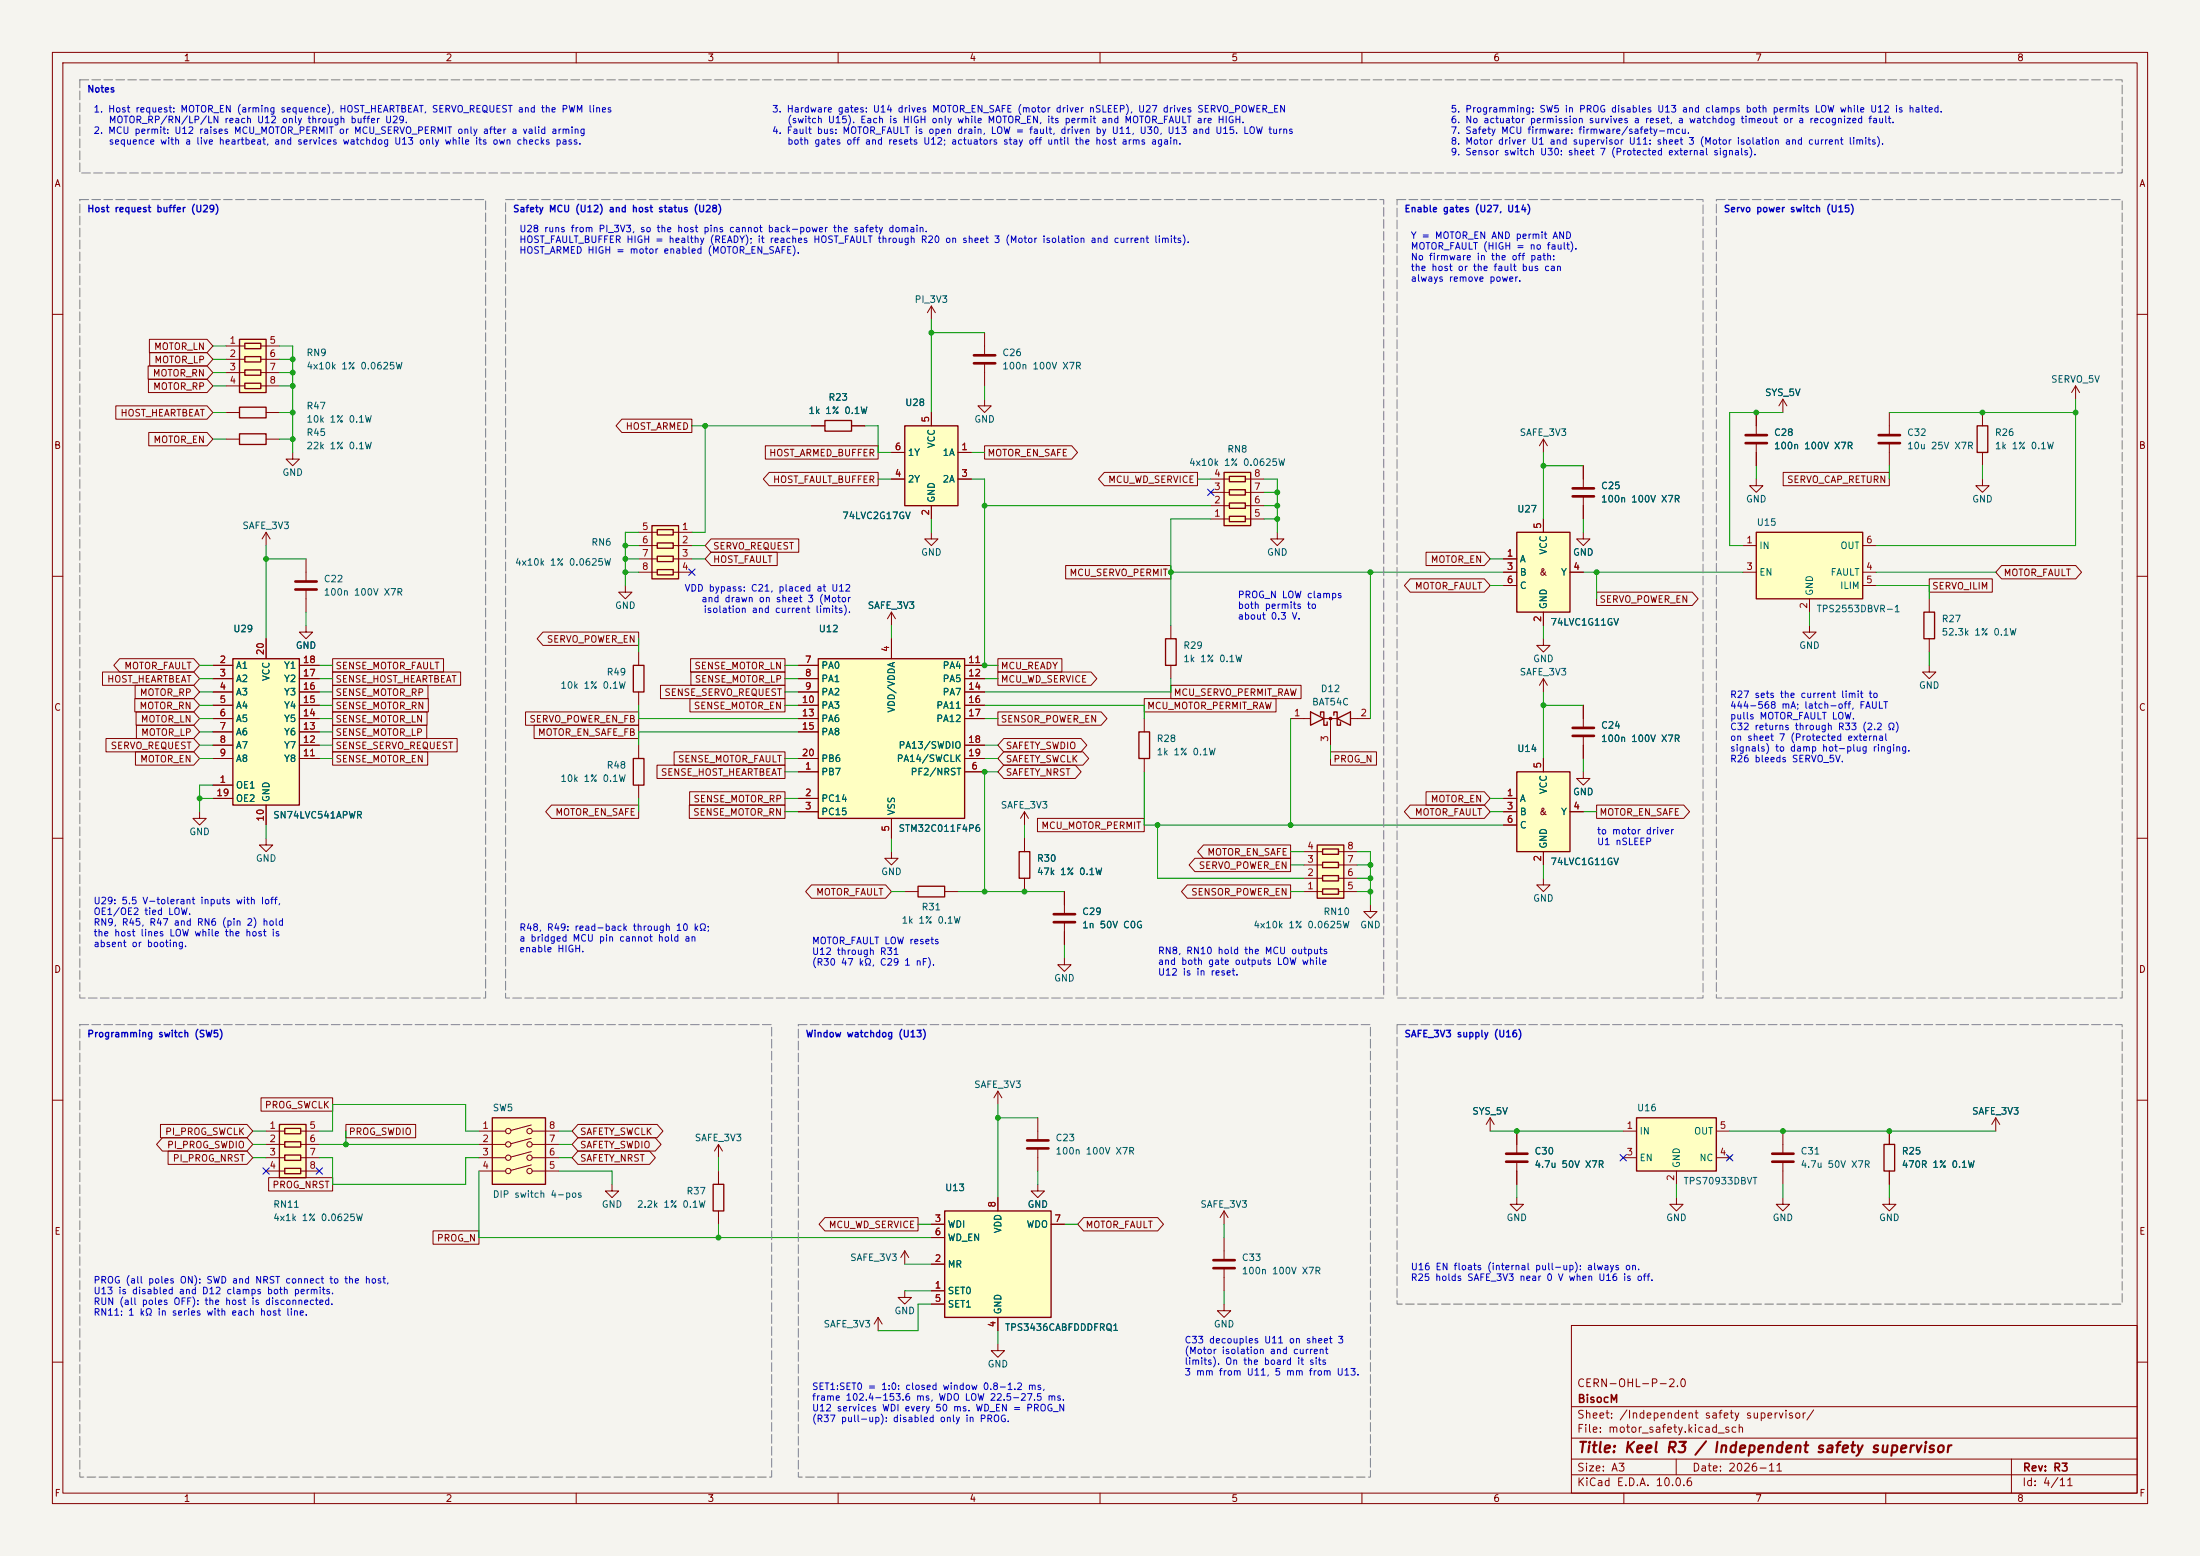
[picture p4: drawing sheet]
<svg xmlns="http://www.w3.org/2000/svg" width="420mm" height="297mm" viewBox="0 0 420 297" stroke-linecap="round" stroke-linejoin="round" font-family="sans-serif">
<path d="M0 0h420v297h-420z" fill="#f5f4ef" stroke="#f5f4ef" stroke-width=".19"/>
<g fill="none" stroke="#840000" stroke-width=".19">
<path d="M10 10h400v277h-400zM12 12h396v273h-396zM60 10v2M110 10v2M160 10v2M210 10v2M260 10v2M310 10v2M360 10v2M10 60h2M408 60h2M10 110h2"/>
<path d="M408 110h2M10 160h2M408 160h2M10 210h2M408 210h2M300 253h108v32h-108zM10 260h2M300 278.5h108M300 274.5h108M300 268.5h108M320 278.5v3M384 278.5v6.5"/>
<path d="M408 260h2M60 285v2M110 285v2M160 285v2M210 285v2M260 285v2M300 281.5h108M310 285v2M360 285v2"/>
</g>
<path d="M233.7 90.2h5.1v10.1h-5.1z" fill="#ffffc2"/>
<path d="M233.7 90.2h5.1v10.1h-5.1zM234.7 98.6h3v1h-3zM234.7 96h3v1h-3zM234.7 93.5h3v1h-3zM234.7 90.9h3v1h-3z" fill="none" stroke="#840000" stroke-width=".25"/>
<path d="M231.1 99.1h3.6M231.1 96.5h3.6M231.1 94h3.6M231.1 91.4h3.6M237.7 99.1h3.6M237.7 96.5h3.6M237.7 94h3.6M237.7 91.4h3.6" fill="none" stroke="#840000" stroke-width=".19"/>
<path d="M45.7 64.8h5.1v10.1h-5.1z" fill="#ffffc2"/>
<path d="M45.7 64.8h5.1v10.1h-5.1zM46.7 65.5h3.1v1h-3.1zM46.7 68.1h3.1v1h-3.1zM46.7 70.6h3.1v1h-3.1zM46.7 73.2h3.1v1h-3.1z" fill="none" stroke="#840000" stroke-width=".25"/>
<path d="M43.2 66h3.5M43.2 68.6h3.5M43.2 71.1h3.5M43.2 73.7h3.5M49.8 66h3.5M49.8 68.6h3.5M49.8 71.1h3.5M49.8 73.7h3.5" fill="none" stroke="#840000" stroke-width=".19"/>
<path d="M94 213.4h10.1v12.7h-10.1z" fill="#ffffc2"/>
<path d="M94 213.4h10.1v12.7h-10.1z" fill="none" stroke="#840000" stroke-width=".25"/>
<g fill="none" stroke="#840000" stroke-width=".19">
<path d="M294.6 83.8l-.7 1.3M294.6 83.8l.8 1.3M294.6 83.8v2.6M302.3 88.9v4.3M302.3 94.7v4.4M345.4 119.4v1.3h1.3l-1.3 1.2-1.2-1.2h1.2M91.4 215.9h5.1M91.4 218.4h5.1M101.4 214.7l-3.9 1.1M101.4 217.3l-3.9 1M101.4 219.8l-3.9 1.1M101.6 215.9h5.1"/>
<path d="M101.6 218.4h5.1M289.6 215.9v4.3M91.4 221h5.1M91.4 223.5h5.1M101.4 222.4l-3.9 1M101.6 221h5.1M101.6 223.5h5.1M289.6 221.7v4.4"/>
<circle cx="97" cy="215.9" r=".51"/>
<circle cx="97" cy="218.4" r=".51"/>
<circle cx="101.1" cy="215.9" r=".51"/>
<circle cx="101.1" cy="218.4" r=".51"/>
<circle cx="97" cy="223.5" r=".51"/>
<circle cx="97" cy="221" r=".51"/>
<circle cx="101.1" cy="223.5" r=".51"/>
<circle cx="101.1" cy="221" r=".51"/>
</g>
<path d="M300.2 93.2h4.1M300.2 94.7h4.1M287.5 220.2h4.1M287.5 221.7h4.1" fill="none" stroke="#840000" stroke-width=".51"/>
<path d="M335.3 101.6h20.3v12.7h-20.3z" fill="#ffffc2"/>
<path d="M45.7 77.7h5.1v2.1h-5.1zM157.5 80.3h5.1v2h-5.1zM335.3 101.6h20.3v12.7h-20.3z" fill="none" stroke="#840000" stroke-width=".25"/>
<g fill="none" stroke="#840000" stroke-width=".19">
<path d="M177.8 58.4l-.8 1.3M177.8 58.4l.8 1.3M177.8 58.4v2.6M43.2 78.7h2.5M50.8 78.7h2.5M188 63.5v4.3M188 69.3v4.4M335.3 78.7v4.4M340.4 76.2l-.8 1.3M340.4 76.2l.7 1.3M340.4 76.2v2.5M154.9 81.3h2.6"/>
<path d="M162.6 81.3h2.5M335.3 91.4v1.3h1.2l-1.2 1.3-1.3-1.3h1.3M335.3 84.6v4.3M302.3 101.6v1.3h1.2l-1.2 1.2-1.3-1.2h1.3M332.7 104.1h2.6M332.7 109.2h2.6M345.4 114.3v2.5M355.6 104.1h2.5M355.6 109.2h2.5M355.6 111.8h2.5M302.3 134.6v4.3M302.3 140.5v4.3"/>
<path d="M284.5 213.4l-.8 1.2M284.5 213.4l.7 1.2M284.5 213.4v2.5M289.6 228.6v1.3h1.2l-1.2 1.2-1.3-1.2h1.3"/>
</g>
<path d="M185.9 67.8h4.1M185.9 69.3h4.1M333.2 83.1h4.1M333.2 84.6h4.1M300.2 138.9h4.1M300.2 140.5h4.1" fill="none" stroke="#840000" stroke-width=".51"/>
<path d="M289.6 101.6h10.1v15.2h-10.1z" fill="#ffffc2"/>
<path d="M289.6 101.6h10.1v15.2h-10.1z" fill="none" stroke="#840000" stroke-width=".25"/>
<g fill="none" stroke="#840000" stroke-width=".19">
<path d="M55.9 86.4v1.2h1.2l-1.2 1.3-1.3-1.3h1.3M294.6 99.1v2.5M287 106.7h2.6M287 109.2h2.6M287 111.8h2.6M294.6 116.8v2.6M299.7 109.2h2.6M294.6 121.9v1.3h1.3l-1.3 1.3-1.2-1.3h1.2M294.6 129.5v2.6M294.6 129.5l-.7 1.3M294.6 129.5l.8 1.3M302.3 147.3v1.3h1.2l-1.2 1.3-1.3-1.3h1.3"/>
<path d="M294.6 167.6v1.3h1.3l-1.3 1.3-1.2-1.3h1.2"/>
</g>
<path d="M289.6 147.3h10.1v15.3h-10.1z" fill="#ffffc2"/>
<path d="M289.6 147.3h10.1v15.3h-10.1z" fill="none" stroke="#840000" stroke-width=".25"/>
<path d="M287 152.4h2.6M287 154.9h2.6M287 157.5h2.6M294.6 144.8v2.5M299.7 154.9h2.6M294.6 162.6v2.5" fill="none" stroke="#840000" stroke-width=".19"/>
<path d="M53.3 214.6h5.1v10.2h-5.1z" fill="#ffffc2"/>
<path d="M45.7 82.8h5.1v2h-5.1zM377.4 81.3h2.1v5.1h-2.1zM367.3 116.8h2v5.1h-2zM53.3 214.6h5.1v10.2h-5.1zM54.4 215.4h3v1h-3zM54.4 217.9h3v1h-3zM359.7 218.4h2v5.1h-2zM54.4 220.5h3v1h-3zM54.4 223h3v1h-3z" fill="none" stroke="#840000" stroke-width=".25"/>
<g fill="none" stroke="#840000" stroke-width=".19">
<path d="M360.7 78.7v4.4M378.5 78.7v2.6M396.2 73.7l-.7 1.2M396.2 73.7l.8 1.2M396.2 73.7v2.5M43.2 83.8h2.5M50.8 83.8h2.5M360.7 84.6v4.3M378.5 91.4v1.3h1.2l-1.2 1.3-1.3-1.3h1.3M378.5 86.4v2.5M368.3 114.3v2.5M368.3 127v1.3h1.3l-1.3 1.2-1.3-1.2h1.3"/>
<path d="M368.3 121.9v2.6M50.8 215.9h3.6M50.8 218.4h3.6M57.4 215.9h3.6M57.4 218.4h3.6M360.7 215.9v2.5M50.8 221h3.6M50.8 223.5h3.6M57.4 221h3.6M57.4 223.5h3.6M320 228.6v1.3h1.3l-1.3 1.2-1.2-1.2h1.2M360.7 223.5v2.6"/>
</g>
<path d="M358.6 83.1h4.1M358.6 84.6h4.1" fill="none" stroke="#840000" stroke-width=".51"/>
<path d="M124.5 100.3h5v10.2h-5z" fill="#ffffc2"/>
<path d="M124.5 100.3h5v10.2h-5zM125.5 101.1h3v1h-3zM125.5 103.6h3v1h-3zM125.5 106.2h3v1h-3zM125.5 108.7h3v1h-3z" fill="none" stroke="#840000" stroke-width=".25"/>
<path d="M121.9 101.6h3.6M121.9 104.1h3.6M121.9 106.7h3.6M121.9 109.2h3.6M128.5 101.6h3.6M128.5 104.1h3.6M128.5 106.7h3.6M128.5 109.2h3.6M381 213.4l-.8 1.2M381 213.4l.8 1.2M381 213.4v2.5" fill="none" stroke="#840000" stroke-width=".19"/>
<path d="M172.7 81.3h10.2v15.2h-10.2z" fill="#ffffc2"/>
<path d="M172.7 81.3h10.2v15.2h-10.2z" fill="none" stroke="#840000" stroke-width=".25"/>
<path d="M177.8 78.7v2.6M188 76.2v1.3h1.2l-1.2 1.2-1.3-1.2h1.3M170.2 86.4h2.5M170.2 91.4h2.5M177.8 96.5v2.6M182.9 86.4h2.5M182.9 91.4h2.5M340.4 228.6v1.3h1.2l-1.2 1.2-1.3-1.2h1.3" fill="none" stroke="#840000" stroke-width=".19"/>
<path d="M312.4 213.4h15.3v10.1h-15.3z" fill="#ffffc2"/>
<path d="M312.4 213.4h15.3v10.1h-15.3z" fill="none" stroke="#840000" stroke-width=".25"/>
<g fill="none" stroke="#840000" stroke-width=".19">
<path d="M50.8 101.6l-.8 1.3M50.8 101.6l.8 1.3M50.8 101.6v2.5M38.1 154.9v1.3h1.3l-1.3 1.3-1.3-1.3h1.3M309.9 215.9h2.5M327.7 215.9h2.5M340.4 215.9v4.3M309.9 221h2.5M320 223.5v2.6M327.7 221h2.5M329.8 220.6l.8 .8M330.6 220.6l-.8 .8"/>
<path d="M340.4 221.7v4.4M360.7 228.6v1.3h1.2l-1.2 1.2-1.3-1.2h1.3"/>
</g>
<path d="M338.3 220.2h4.1M338.3 221.7h4.1" fill="none" stroke="#840000" stroke-width=".51"/>
<path d="M44.4 125.7h12.7v28h-12.7z" fill="#ffffc2"/>
<path d="M44.4 125.7h12.7v28h-12.7zM120.9 127h2v5.1h-2zM120.9 144.8h2v5.1h-2zM175.3 169.2h5v2h-5zM136.1 226.1h2.1v5h-2.1z" fill="none" stroke="#840000" stroke-width=".25"/>
<g fill="none" stroke="#840000" stroke-width=".19">
<path d="M58.4 119.4v1.3h1.3l-1.3 1.2-1.3-1.2h1.3M58.4 106.7v4.3M58.4 112.5v4.3M119.4 111.8v1.2h1.2l-1.2 1.3-1.3-1.3h1.3M40.6 127h3.8M40.6 129.5h3.8M40.6 132.1h3.8M40.6 134.6h3.8M40.6 137.2h3.8M40.6 139.7h3.8M50.8 121.9v3.8M57.1 127h3.9"/>
<path d="M57.1 129.5h3.9M57.1 132.1h3.9M57.1 134.6h3.9M57.1 137.2h3.9M57.1 139.7h3.9M121.9 124.5v2.5M121.9 132.1v2.5M40.6 149.9h3.8M40.6 142.2h3.8M40.6 144.8h3.8M40.6 152.4h3.8M50.8 153.7v3.8"/>
<path d="M57.1 142.2h3.9M57.1 144.8h3.9M121.9 142.2v2.6M121.9 149.9v2.5M50.8 160v1.3h1.3l-1.3 1.3-1.3-1.3h1.3M170.2 162.6v1.2h1.2l-1.2 1.3-1.3-1.3h1.3M172.7 170.2h2.6M180.3 170.2h2.6M137.2 218.4l-.8 1.3M137.2 218.4l.7 1.3M137.2 218.4v2.6M116.8 226.1v1.2h1.3l-1.3 1.3-1.2-1.3h1.2"/>
<path d="M137.2 223.5v2.6M137.2 231.1v2.6"/>
</g>
<path d="M56.4 111h4.1M56.4 112.5h4.1" fill="none" stroke="#840000" stroke-width=".51"/>
<path d="M180.3 231.1h20.4v20.4h-20.4z" fill="#ffffc2"/>
<path d="M217.4 139.7h2.1v5.1h-2.1zM222.5 121.9h2v5.1h-2zM250.2 135.9l2.5 1.3-2.5 1.2zM252.1 136.5v-.6h.6v2.5h.7v-.6M254.6 136.5v-.6h.7v2.5h.6v-.6M255.3 137.2l2.5-1.3v2.5zM194.6 162.6h2v5h-2zM180.3 231.1h20.4v20.4h-20.4z" fill="none" stroke="#840000" stroke-width=".25"/>
<g fill="none" stroke="#840000" stroke-width=".19">
<path d="M170.2 116.8l-.8 1.3M170.2 116.8l.7 1.3M170.2 116.8v2.6M177.8 101.6v1.3h1.3l-1.3 1.2-1.3-1.2h1.3M223.5 119.4v2.5M218.4 137.2v2.5M223.5 127v2.5M246.4 137.2h3.8M252.7 137.2h2.6M254 137.2v5M257.8 137.2h3.8M195.6 154.9l-.8 1.3"/>
<path d="M195.6 154.9l.7 1.3M195.6 154.9v2.6M218.4 144.8v2.5M195.6 160v2.6M195.6 167.6v2.6M203.2 170.2v4.3M203.2 176v4.3M261.6 172.7v1.3h1.3l-1.3 1.3-1.3-1.3h1.3M203.2 182.9v1.3h1.3l-1.3 1.2-1.3-1.2h1.3M190.5 208.3v2.5M190.5 208.3l-.8 1.3M190.5 208.3l.8 1.3"/>
<path d="M198.1 213.4v4.3M198.1 219.2v4.3M172.7 238.8l-.7 1.2M172.7 238.8l.8 1.2M172.7 238.8v2.5M177.8 233.7h2.5M177.8 236.2h2.5M190.5 228.6v2.5M198.1 226.1v1.2h1.3l-1.3 1.3-1.3-1.3h1.3M200.7 233.7h2.5M233.7 231.1v2.6M233.7 236.2v4.3"/>
<path d="M233.7 231.1l-.8 1.3M233.7 231.1l.7 1.3M167.6 251.5l-.7 1.2M167.6 251.5l.8 1.2M167.6 251.5v2.5M172.7 246.4v1.2h1.3l-1.3 1.3-1.3-1.3h1.3M177.8 246.4h2.5M177.8 241.3h2.5M177.8 248.9h2.5M190.5 256.5v1.3h1.3l-1.3 1.3-1.3-1.3h1.3M190.5 251.5v2.5M233.7 248.9v1.3h1.2l-1.2 1.3-1.3-1.3h1.3"/>
<path d="M233.7 242.1v4.3"/>
</g>
<path d="M201.2 174.5h4M201.2 176h4M196.1 217.7h4.1M196.1 219.2h4.1M231.6 240.5h4.1M231.6 242.1h4.1" fill="none" stroke="#840000" stroke-width=".51"/>
<circle cx="254" cy="137.2" r=".25" fill="#840000" stroke="#840000" stroke-width=".19"/>
<path d="M251.5 161.3h5v10.2h-5z" fill="#ffffc2"/>
<path d="M251.5 161.3h5v10.2h-5zM252.5 169.7h3v1h-3zM252.5 167.1h3v1h-3zM252.5 164.6h3v1h-3zM252.5 162.1h3v1h-3z" fill="none" stroke="#840000" stroke-width=".25"/>
<path d="M243.8 101.6v1.3h1.3l-1.3 1.2-1.2-1.2h1.2M248.9 170.2h3.6M248.9 167.6h3.6M248.9 165.1h3.6M248.9 162.6h3.6M255.5 170.2h3.6M255.5 167.6h3.6M255.5 165.1h3.6M255.5 162.6h3.6" fill="none" stroke="#840000" stroke-width=".19"/>
<path d="M156.2 125.7h27.9v30.5h-27.9z" fill="#ffffc2"/>
<path d="M156.2 125.7h27.9v30.5h-27.9z" fill="none" stroke="#840000" stroke-width=".25"/>
<g fill="none" stroke="#840000" stroke-width=".19">
<path d="M22.1 77.5h17.4l1.1 1.2-1.1 1.3h-17.4zM28.3 69.8h11.2l1.1 1.3-1.1 1.3h-11.2zM28.3 72.4h11.2l1.1 1.3-1.1 1.2h-11.2zM28.5 64.8h11l1.1 1.2-1.1 1.3h-11zM28.6 67.3h10.9l1.1 1.3-1.1 1.3h-10.9zM177.8 78.7v2.6M335.3 78.7v2.6M28.4 82.5h11.1l1.1 1.3-1.1 1.3h-11.1zM118.7 80h13.4v2.6h-13.4l-1.1-1.3zM146.1 85.1h21.5v2.5h-21.5zM146.8 90.2h20.8v2.5h-20.8l-1.1-1.3zM154.9 81.3h2.6"/>
<path d="M162.6 81.3h2.5M170.2 86.4h2.5M170.2 91.4h2.5M177.8 96.5v2.6M182.9 86.4h2.5M182.9 91.4h2.5M188 85.1h16.6l1.1 1.3-1.1 1.2h-16.6zM210.8 90.2h17.8v2.5h-17.8l-1.1-1.3zM294.6 99.1v2.5M302.3 88.9v2.5M302.3 96.5v2.6M335.3 86.4v2.5"/>
<path d="M340.4 90.2h20.3v2.5h-20.3zM135.7 102.9h16.8v2.5h-16.8l-1.1-1.3zM135.7 105.4h12.7v2.6h-12.7l-1.1-1.3zM203.4 107.9h20.1v2.6h-20.1zM269.2 110.5h14.2l1.1 1.3-1.1 1.2h-14.2l-1.1-1.2zM272.2 105.4h11.2l1.1 1.3-1.1 1.3h-11.2zM287 106.7h2.6M287 109.2h2.6M287 111.8h2.6M294.6 116.8v2.6M299.7 109.2h2.6M304.8 113h18.3l1.1 1.3-1.1 1.3h-18.3z"/>
<path d="M368.3 110.5h12v2.5h-12zM382.1 107.9h14.2l1.1 1.3-1.1 1.3h-14.2l-1.1-1.3zM19.6 128.3h17.4l1.1 1.2-1.1 1.3h-17.4zM22.8 125.7h14.2l1.1 1.3-1.1 1.3h-14.2l-1.1-1.3zM25.7 133.3h11.3l1.1 1.3-1.1 1.3h-11.3zM25.8 130.8h11.2l1.1 1.3-1.1 1.3h-11.2zM26 135.9h11l1.1 1.3-1.1 1.2h-11zM26 138.4h11l1.1 1.3-1.1 1.3h-11zM40.6 127h3.8M40.6 129.5h3.8M40.6 132.1h3.8M40.6 134.6h3.8"/>
<path d="M40.6 137.2h3.8M40.6 139.7h3.8M50.8 121.9v3.8M57.1 127h3.9M57.1 129.5h3.9M57.1 132.1h3.9M57.1 134.6h3.9M57.1 137.2h3.9M57.1 139.7h3.9M63.5 130.8h18.2v2.6h-18.2zM63.5 133.3h18.3v2.6h-18.3zM63.5 128.3h24.4v2.5h-24.4z"/>
<path d="M63.5 135.9h18v2.5h-18zM63.5 138.4h18v2.6h-18zM63.5 125.7h21.2v2.6h-21.2zM100.3 135.9h21.6v2.5h-21.6zM102 138.4h19.9v2.6h-19.9zM103.7 120.6h18.2v2.6h-18.2l-1.2-1.3zM126.1 130.8h23.8v2.6h-23.8zM131.7 133.3h18.2v2.6h-18.2zM131.8 125.7h18.1v2.6h-18.1zM131.9 128.3h18v2.5h-18zM152.4 127h3.8M152.4 129.5h3.8"/>
<path d="M152.4 132.1h3.8M152.4 134.6h3.8M152.4 137.2h3.8M152.4 139.7h3.8M170.2 121.9v3.8M184.1 127h3.9M184.1 129.5h3.9M184.1 132.1h3.9M184.1 134.6h3.9M184.1 137.2h3.9M190.5 125.7h12.2v2.6h-12.2zM190.5 128.3h17.8l1.1 1.2-1.1 1.3h-17.8z"/>
<path d="M190.5 135.9h19.7l1.1 1.3-1.1 1.2h-19.7zM218.4 133.3h25.2v2.6h-25.2zM223.5 130.8h24.9v2.6h-24.9zM302.3 134.6v2.6M20.2 141h16.8l1.1 1.2-1.1 1.3h-16.8zM25.9 143.5h11.1l1.1 1.3-1.1 1.3h-11.1zM40.6 152.4h3.8M40.6 142.2h3.8M40.6 144.8h3.8M40.6 149.9h3.8M50.8 153.7v3.8M57.1 142.2h3.9"/>
<path d="M57.1 144.8h3.9M63.5 141h23.8v2.5h-23.8zM63.5 143.5h18.1v2.6h-18.1zM105.3 153.7h16.6v2.5h-16.6l-1.1-1.3zM125.4 146h24.5v2.6h-24.5zM128.7 143.5h21.2v2.6h-21.2zM131.6 153.7h18.3v2.5h-18.3zM131.7 151.1h18.2v2.6h-18.2zM152.4 147.3h3.8M152.4 152.4h3.8M152.4 154.9h3.8M152.4 144.8h3.8"/>
<path d="M170.2 156.2v3.8M184.1 147.3h3.9M184.1 142.2h3.9M184.1 144.8h3.9M191.6 143.5h15.1l1.1 1.3-1.1 1.3h-15.1l-1.1-1.3zM191.6 141h14.8l1.1 1.2-1.1 1.3h-14.8l-1.1-1.3zM191.6 146h13.7l1.1 1.3-1.1 1.3h-13.7l-1.1-1.3zM198.1 156.2h20.3v2.6h-20.3zM254 143.5h8.8v2.6h-8.8zM269.2 153.7h14.2l1.1 1.2-1.1 1.3h-14.2l-1.1-1.3zM272.2 151.1h11.2l1.1 1.3-1.1 1.3h-11.2zM287 152.4h2.6"/>
<path d="M287 154.9h2.6M287 157.5h2.6M294.6 144.8v2.5M299.7 154.9h2.6M302.3 142.2v2.6M304.8 153.7h16.6l1.1 1.2-1.1 1.3h-16.6zM154.9 168.9h14.2l1.1 1.3-1.1 1.3h-14.2l-1.1-1.3zM195.6 160v2.6M195.6 167.6v2.6M203.2 170.2v2.5M203.2 177.8v2.5M226.7 168.9h19.7v2.6h-19.7l-1.2-1.3z"/>
<path d="M228.1 163.8h18.3v2.6h-18.3l-1.1-1.3zM229.7 161.3h16.7v2.5h-16.7l-1.1-1.2zM294.6 162.6v2.5M30.6 214.6h16.5l1.2 1.3-1.2 1.3h-16.5zM31 217.2h16.1l1.2 1.2-1.2 1.3h-16.1l-1.1-1.3zM32.1 219.7h15l1.2 1.3-1.2 1.3h-15zM49.8 209.5h13.7v2.6h-13.7zM66 214.6h13.3v2.6h-13.3zM110.3 219.7h13.7l1.1 1.3-1.1 1.3h-13.7l-1.1-1.3zM110.3 217.2h14.8l1.1 1.2-1.1 1.3h-14.8l-1.1-1.3zM110.3 214.6h15.2l1.1 1.3-1.1 1.3h-15.2l-1.1-1.3zM289.6 215.9v2.5"/>
<path d="M360.7 215.9v2.5M51.3 224.8h12.2v2.5h-12.2zM82.7 234.9h8.7v2.6h-8.7zM157.5 232.4h17.8v2.6h-17.8l-1.1-1.3zM177.8 233.7h2.5M177.8 236.2h2.5M190.5 228.6v2.5M200.7 233.7h2.5M206.9 232.4h14.1l1.1 1.3-1.1 1.3h-14.1l-1.2-1.3zM289.6 223.5v2.6M360.7 223.5v2.6M177.8 246.4h2.5"/>
<path d="M177.8 241.3h2.5M177.8 248.9h2.5M190.5 251.5v2.5"/>
</g>
<g fill="none" stroke="#009600" stroke-width=".19">
<path d="M40.6 73.7h2.6M40.6 78.7h2.6M40.6 66h2.6M40.6 68.6h2.6M40.6 71.1h2.6M53.3 66h2.6v20.4M53.3 73.7h2.6M53.3 78.7h2.6M53.3 68.6h2.6M53.3 71.1h2.6M177.8 61v17.7M177.8 63.5h10.2"/>
<path d="M188 73.7v2.5M340.4 78.7h-10.2v25.4h2.5M360.7 78.7h35.5M396.2 76.2v27.9h-38.1M40.6 83.8h2.6M53.3 83.8h2.6M132.1 81.3h22.8M134.6 81.3v20.3h-2.5M165.1 81.3h2.5v5.1h2.6M167.6 91.4h2.6M177.8 99.1v2.5M185.4 91.4h2.6v35.6h2.5"/>
<path d="M185.4 86.4h2.6M188 96.5h43.1M228.6 91.4h2.5M231.1 99.1h-7.6v20.3M241.3 99.1h2.5M241.3 91.4h2.5v10.2M241.3 96.5h2.5M241.3 94h2.5M294.6 86.4v12.7M294.6 88.9h7.7M302.3 99.1v2.5M335.3 88.9v2.5"/>
<path d="M360.7 88.9v2.5M378.5 88.9v2.5M50.8 106.7h7.6M50.8 104.1v17.8M58.4 116.8v2.6M119.4 104.1h2.5M119.4 106.7h2.5M119.4 109.2h2.5M121.9 101.6h-2.5v10.2M132.1 104.1h2.5M132.1 106.7h2.5M170.2 119.4v2.5"/>
<path d="M223.5 109.2h63.5M261.6 109.2v28M284.5 106.7h2.5M284.5 111.8h2.5M294.6 119.4v2.5M302.3 109.2h30.4M304.8 109.2v5.1M345.4 116.8v2.6M358.1 109.2h22.9M358.1 111.8h10.2v2.5M38.1 134.6h2.5M38.1 137.2h2.5"/>
<path d="M38.1 139.7h2.5M38.1 127h2.5M38.1 129.5h2.5M38.1 132.1h2.5M61 134.6h2.5M61 137.2h2.5M61 139.7h2.5M61 127h2.5M61 129.5h2.5M61 132.1h2.5M121.9 134.6v2.6h30.5M121.9 121.9v2.6"/>
<path d="M149.9 134.6h2.5M149.9 127h2.5M149.9 129.5h2.5M149.9 132.1h2.5M152.4 139.7h-30.5v2.5M188 134.6h30.4v2.6M188 137.2h2.5M188 129.5h2.5M223.5 129.5v2.6h-35.5M246.4 137.2v20.3M294.6 134.6h7.7M294.6 132.1v12.7"/>
<path d="M368.3 124.5v2.5M38.1 144.8h2.5M38.1 152.4h2.5M38.1 142.2h2.5M40.6 149.9h-2.5v5M50.8 157.5v2.5M61 144.8h2.5M61 142.2h2.5M121.9 152.4v2.5M149.9 144.8h2.5M149.9 152.4h2.5M149.9 154.9h2.5"/>
<path d="M149.9 147.3h2.5M188 144.8h2.5M188 142.2h2.5M190.5 147.3h-2.5v22.9M195.6 157.5v2.5M218.4 147.3v10.2h68.6M221 157.5v10.1h27.9M254 142.2v2.6M284.5 152.4h2.5M284.5 154.9h2.5M302.3 144.8v2.5M302.3 154.9h2.5"/>
<path d="M170.2 170.2h2.5M170.2 160v2.6M182.9 170.2h20.3M246.4 170.2h2.5M246.4 165.1h2.5M246.4 162.6h2.5M259.1 167.6h2.5M259.1 162.6h2.5v10.1M259.1 170.2h2.5M259.1 165.1h2.5M294.6 165.1v2.5M203.2 180.3v2.6"/>
<path d="M48.3 215.9h2.5M48.3 218.4h2.5M61 215.9h2.5v-5.1h25.4v5.1h2.5M61 218.4h30.4M66 215.9v2.5M106.7 215.9h2.5M106.7 218.4h2.5M190.5 210.8v17.8M190.5 213.4h7.6M284.5 215.9h25.4M330.2 215.9h50.8M48.3 221h2.5"/>
<path d="M61 221h2.5v5.1h25.4v-5.1h2.5M91.4 223.5v12.7h86.4M106.7 221h2.5M106.7 223.5h10.1v2.6M137.2 221v2.5M137.2 233.7v2.5M175.3 233.7h2.5M198.1 223.5v2.6M203.2 233.7h2.5M233.7 233.7v2.5M289.6 226.1v2.5M320 226.1v2.5"/>
<path d="M340.4 226.1v2.5M360.7 226.1v2.5M172.7 241.3h5.1M172.7 246.4h5.1M177.8 248.9h-2.5v5.1h-7.7M190.5 254v2.5M233.7 246.4v2.5"/>
</g>
<path d="M230.5 93.4l1.2 1.2M231.7 93.4l-1.2 1.2M131.5 108.6l1.2 1.2M132.7 108.6l-1.2 1.2M50.2 222.9l1.2 1.2M51.4 222.9l-1.2 1.2M60.4 222.9l1.2 1.2M61.6 222.9l-1.2 1.2M309.3 220.4l1.2 1.2M310.5 220.4l-1.2 1.2M329.6 220.4l1.2 1.2M330.8 220.4l-1.2 1.2" fill="none" stroke="#000084" stroke-width=".19"/>
<path d="M15.2 15.2h389.9v17.8h-389.9zM15.2 38.1h77.5v152.4h-77.5zM96.5 38.1h167.7v152.4h-167.7zM266.7 38.1h58.4v152.4h-58.4zM327.7 38.1h77.4v152.4h-77.4zM15.2 195.6h132.1v86.3h-132.1zM152.4 195.6h109.2v86.3h-109.2zM266.7 195.6h138.4v53.3h-138.4z" fill="none" stroke="#848484" stroke-width=".19" stroke-dasharray="1.7 .6"/>
<g fill="#009600" stroke="#009600" stroke-width=".19">
<circle cx="261.6" cy="170.2" r=".46"/>
<circle cx="294.6" cy="134.6" r=".46"/>
<circle cx="261.6" cy="165.1" r=".46"/>
<circle cx="261.6" cy="167.6" r=".46"/>
<circle cx="188" cy="147.3" r=".46"/>
<circle cx="188" cy="170.2" r=".46"/>
<circle cx="190.5" cy="213.4" r=".46"/>
<circle cx="195.6" cy="170.2" r=".46"/>
<circle cx="340.4" cy="215.9" r=".46"/>
<circle cx="289.6" cy="215.9" r=".46"/>
<circle cx="360.7" cy="215.9" r=".46"/>
<circle cx="294.6" cy="88.9" r=".46"/>
<circle cx="304.8" cy="109.2" r=".46"/>
<circle cx="396.2" cy="78.7" r=".46"/>
<circle cx="335.3" cy="78.7" r=".46"/>
<circle cx="378.5" cy="78.7" r=".46"/>
<circle cx="134.6" cy="81.3" r=".46"/>
<circle cx="177.8" cy="63.5" r=".46"/>
<circle cx="119.4" cy="104.1" r=".46"/>
<circle cx="119.4" cy="106.7" r=".46"/>
<circle cx="119.4" cy="109.2" r=".46"/>
<circle cx="55.9" cy="83.8" r=".46"/>
<circle cx="38.1" cy="152.4" r=".46"/>
<circle cx="55.9" cy="73.7" r=".46"/>
<circle cx="55.9" cy="78.7" r=".46"/>
<circle cx="55.9" cy="68.6" r=".46"/>
<circle cx="55.9" cy="71.1" r=".46"/>
<circle cx="66" cy="218.4" r=".46"/>
<circle cx="50.8" cy="106.7" r=".46"/>
<circle cx="243.8" cy="96.5" r=".46"/>
<circle cx="243.8" cy="99.1" r=".46"/>
<circle cx="261.6" cy="109.2" r=".46"/>
<circle cx="246.4" cy="157.5" r=".46"/>
<circle cx="223.5" cy="109.2" r=".46"/>
<circle cx="243.8" cy="94" r=".46"/>
<circle cx="221" cy="157.5" r=".46"/>
<circle cx="188" cy="96.5" r=".46"/>
<circle cx="188" cy="127" r=".46"/>
<circle cx="137.2" cy="236.2" r=".46"/>
</g>
<text font-size="2" fill="#840000" x="301" y="277.8">Title: Keel R3 / Independent safety supervisor</text>
<g font-size="1.5" fill="#840000">
<text x="300.9" y="265.1">CERN-OHL-P-2.0</text>
<text x="301" y="268.1">BisocM</text>
<text x="300.9" y="273.8">File: motor_safety.kicad_sch</text>
<text x="300.9" y="271.1">Sheet: /Independent safety supervisor/</text>
<text x="300.9" y="281.2">Size: A3</text>
<text x="322.9" y="281.2">Date: 2026-11</text>
<text x="386" y="281.2">Rev: R3</text>
<text x="300.9" y="284">KiCad E.D.A. 10.0.6</text>
<text x="385.9" y="284">Id: 4/11</text>
</g>
<g font-size="1.3" fill="#840000">
<text x="35" y="12">1</text>
<text x="85" y="12">2</text>
<text x="135" y="12">3</text>
<text x="185" y="12">4</text>
<text x="235" y="12">5</text>
<text x="285" y="12">6</text>
<text x="335" y="12">7</text>
<text x="385" y="12">8</text>
<text x="10.3" y="36">A</text>
<text x="408.3" y="36">A</text>
<text x="29.3" y="67.1">MOTOR_LN</text>
<text x="29.4" y="69.6">MOTOR_LP</text>
<text x="29.1" y="72.2">MOTOR_RN</text>
<text x="29.1" y="74.7">MOTOR_RP</text>
<text x="22.9" y="79.8">HOST_HEARTBEAT</text>
<text x="119.3" y="82.3">HOST_ARMED</text>
<text x="10.2" y="86">B</text>
<text x="29.2" y="84.9">MOTOR_EN</text>
<text x="146.7" y="87.4">HOST_ARMED_BUFFER</text>
<text x="188.4" y="87.4">MOTOR_EN_SAFE</text>
<text x="408.2" y="86">B</text>
<text x="147.5" y="92.5">HOST_FAULT_BUFFER</text>
<text x="211.4" y="92.5">MCU_WD_SERVICE</text>
<text x="341" y="92.5">SERVO_CAP_RETURN</text>
<text x="136" y="105.2">SERVO_REQUEST</text>
<text x="136" y="107.7">HOST_FAULT</text>
<text x="273" y="107.7">MOTOR_EN</text>
<text x="204.1" y="110.3">MCU_SERVO_PERMIT</text>
<text x="270" y="112.8">MOTOR_FAULT</text>
<text x="293.7" y="110.2">&amp;</text>
<text x="368.7" y="112.8">SERVO_ILIM</text>
<text x="382.4" y="110.3">MOTOR_FAULT</text>
<text x="305.2" y="115.4">SERVO_POWER_EN</text>
<text x="104.3" y="123">SERVO_POWER_EN</text>
<text x="20.4" y="130.6">HOST_HEARTBEAT</text>
<text x="23.6" y="128.1">MOTOR_FAULT</text>
<text x="63.9" y="130.6">SENSE_HOST_HEARTBEAT</text>
<text x="63.9" y="128.1">SENSE_MOTOR_FAULT</text>
<text x="132.5" y="128.1">SENSE_MOTOR_LN</text>
<text x="132.5" y="130.6">SENSE_MOTOR_LP</text>
<text x="190.9" y="128.1">MCU_READY</text>
<text x="190.9" y="130.6">MCU_WD_SERVICE</text>
<text x="10.2" y="136">C</text>
<text x="26.5" y="135.7">MOTOR_RN</text>
<text x="26.6" y="133.1">MOTOR_RP</text>
<text x="63.9" y="133.1">SENSE_MOTOR_RP</text>
<text x="63.9" y="135.7">SENSE_MOTOR_RN</text>
<text x="126.7" y="133.1">SENSE_SERVO_REQUEST</text>
<text x="132.3" y="135.7">SENSE_MOTOR_EN</text>
<text x="218.9" y="135.7">MCU_MOTOR_PERMIT_RAW</text>
<text x="224" y="133.1">MCU_SERVO_PERMIT_RAW</text>
<text x="408.2" y="136">C</text>
<text x="21" y="143.3">SERVO_REQUEST</text>
<text x="26.8" y="138.2">MOTOR_LN</text>
<text x="26.8" y="140.8">MOTOR_LP</text>
<text x="63.9" y="138.2">SENSE_MOTOR_LN</text>
<text x="63.9" y="140.8">SENSE_MOTOR_LP</text>
<text x="63.9" y="143.3">SENSE_SERVO_REQUEST</text>
<text x="101" y="138.2">SERVO_POWER_EN_FB</text>
<text x="102.6" y="140.8">MOTOR_EN_SAFE_FB</text>
<text x="190.9" y="138.2">SENSOR_POWER_EN</text>
<text x="191.9" y="143.3">SAFETY_SWDIO</text>
<text x="26.6" y="145.8">MOTOR_EN</text>
<text x="63.9" y="145.8">SENSE_MOTOR_EN</text>
<text x="126.1" y="148.4">SENSE_HOST_HEARTBEAT</text>
<text x="129.3" y="145.8">SENSE_MOTOR_FAULT</text>
<text x="191.9" y="145.8">SAFETY_SWCLK</text>
<text x="191.9" y="148.4">SAFETY_NRST</text>
<text x="254.4" y="145.8">PROG_N</text>
<text x="105.9" y="156">MOTOR_EN_SAFE</text>
<text x="132.2" y="156">SENSE_MOTOR_RN</text>
<text x="132.3" y="153.5">SENSE_MOTOR_RP</text>
<text x="270" y="156">MOTOR_FAULT</text>
<text x="273" y="153.5">MOTOR_EN</text>
<text x="293.7" y="155.9">&amp;</text>
<text x="305.2" y="156">MOTOR_EN_SAFE</text>
<text x="198.7" y="158.5">MCU_MOTOR_PERMIT</text>
<text x="228.7" y="166.2">SERVO_POWER_EN</text>
<text x="230.4" y="163.6">MOTOR_EN_SAFE</text>
<text x="155.7" y="171.2">MOTOR_FAULT</text>
<text x="227.3" y="171.2">SENSOR_POWER_EN</text>
<text x="10.2" y="186">D</text>
<text x="408.2" y="186">D</text>
<text x="50.5" y="211.9">PROG_SWCLK</text>
<text x="31.4" y="217">PI_PROG_SWCLK</text>
<text x="31.8" y="219.5">PI_PROG_SWDIO</text>
<text x="66.5" y="217">PROG_SWDIO</text>
<text x="110.6" y="219.5">SAFETY_SWDIO</text>
<text x="110.6" y="217">SAFETY_SWCLK</text>
<text x="32.9" y="222">PI_PROG_NRST</text>
<text x="51.9" y="227.1">PROG_NRST</text>
<text x="110.6" y="222">SAFETY_NRST</text>
<text x="10.3" y="236">E</text>
<text x="83.3" y="237.3">PROG_N</text>
<text x="158.1" y="234.7">MCU_WD_SERVICE</text>
<text x="207.1" y="234.7">MOTOR_FAULT</text>
<text x="408.3" y="236">E</text>
<text x="10.3" y="286">F</text>
<text x="35" y="287">1</text>
<text x="85" y="287">2</text>
<text x="135" y="287">3</text>
<text x="185" y="287">4</text>
<text x="235" y="287">5</text>
<text x="285" y="287">6</text>
<text x="335" y="287">7</text>
<text x="385" y="287">8</text>
<text x="408.3" y="286">F</text>
</g>
<g font-size="1.3" fill="#0000c2">
<text x="16.6" y="18">Notes</text>
<text x="17.8" y="21.8">1. Host request: MOTOR_EN (arming sequence), HOST_HEARTBEAT, SERVO_REQUEST and the PWM lines</text>
<text x="20.7" y="23.8">MOTOR_RP/RN/LP/LN reach U12 only through buffer U29.</text>
<text x="147.3" y="21.8">3. Hardware gates: U14 drives MOTOR_EN_SAFE (motor driver nSLEEP), U27 drives SERVO_POWER_EN</text>
<text x="150.2" y="23.8">(switch U15). Each is HIGH only while MOTOR_EN, its permit and MOTOR_FAULT are HIGH.</text>
<text x="276.8" y="21.8">5. Programming: SW5 in PROG disables U13 and clamps both permits LOW while U12 is halted.</text>
<text x="276.8" y="23.8">6. No actuator permission survives a reset, a watchdog timeout or a recognized fault.</text>
<text x="17.8" y="25.9">2. MCU permit: U12 raises MCU_MOTOR_PERMIT or MCU_SERVO_PERMIT only after a valid arming</text>
<text x="20.7" y="27.9">sequence with a live heartbeat, and services watchdog U13 only while its own checks pass.</text>
<text x="147.3" y="25.9">4. Fault bus: MOTOR_FAULT is open drain, LOW = fault, driven by U11, U30, U13 and U15. LOW turns</text>
<text x="150.2" y="27.9">both gates off and resets U12; actuators stay off until the host arms again.</text>
<text x="276.8" y="25.9">7. Safety MCU firmware: firmware/safety-mcu.</text>
<text x="276.8" y="27.9">8. Motor driver U1 and supervisor U11: sheet 3 (Motor isolation and current limits).</text>
<text x="276.8" y="30">9. Sensor switch U30: sheet 7 (Protected external signals).</text>
<text x="16.6" y="40.8">Host request buffer (U29)</text>
<text x="97.8" y="40.8">Safety MCU (U12) and host status (U28)</text>
<text x="268" y="40.8">Enable gates (U27, U14)</text>
<text x="329" y="40.8">Servo power switch (U15)</text>
<text x="99" y="44.6">U28 runs from PI_3V3, so the host pins cannot back-power the safety domain.</text>
<text x="99" y="46.7">HOST_FAULT_BUFFER HIGH = healthy (READY); it reaches HOST_FAULT through R20 on sheet 3 (Motor isolation and current limits).</text>
<text x="269.2" y="45.9">Y = MOTOR_EN AND permit AND</text>
<text x="269.2" y="48">MOTOR_FAULT (HIGH = no fault).</text>
<text x="99" y="48.7">HOST_ARMED HIGH = motor enabled (MOTOR_EN_SAFE).</text>
<text x="269.2" y="50">No firmware in the off path:</text>
<text x="269.2" y="52">the host or the fault bus can</text>
<text x="269.2" y="54.1">always remove power.</text>
<text x="130.6" y="113.2">VDD bypass: C21, placed at U12</text>
<text x="133.8" y="115.3">and drawn on sheet 3 (Motor</text>
<text x="134.2" y="117.3">isolation and current limits).</text>
<text x="236.2" y="114.5">PROG_N LOW clamps</text>
<text x="236.2" y="116.5">both permits to</text>
<text x="236.2" y="118.6">about 0.3 V.</text>
<text x="330.2" y="133.5">R27 sets the current limit to</text>
<text x="330.2" y="135.6">444-568 mA; latch-off, FAULT</text>
<text x="330.2" y="137.6">pulls MOTOR_FAULT LOW.</text>
<text x="330.2" y="139.7">C32 returns through R33 (2.2 Ω)</text>
<text x="330.2" y="141.7">on sheet 7 (Protected external</text>
<text x="330.2" y="143.8">signals) to damp hot-plug ringing.</text>
<text x="330.2" y="145.8">R26 bleeds SERVO_5V.</text>
<text x="304.8" y="159.6">to motor driver</text>
<text x="304.8" y="161.6">U1 nSLEEP</text>
<text x="17.8" y="172.9">U29: 5.5 V-tolerant inputs with Ioff,</text>
<text x="17.8" y="175">OE1/OE2 tied LOW.</text>
<text x="17.8" y="177">RN9, R45, R47 and RN6 (pin 2) hold</text>
<text x="17.8" y="179">the host lines LOW while the host is</text>
<text x="99" y="178">R48, R49: read-back through 10 kΩ;</text>
<text x="17.8" y="181.1">absent or booting.</text>
<text x="99" y="180">a bridged MCU pin cannot hold an</text>
<text x="99" y="182.1">enable HIGH.</text>
<text x="154.9" y="180.5">MOTOR_FAULT LOW resets</text>
<text x="154.9" y="182.6">U12 through R31</text>
<text x="154.9" y="184.6">(R30 47 kΩ, C29 1 nF).</text>
<text x="221" y="182.4">RN8, RN10 hold the MCU outputs</text>
<text x="221" y="184.5">and both gate outputs LOW while</text>
<text x="221" y="186.5">U12 is in reset.</text>
<text x="16.6" y="198.3">Programming switch (SW5)</text>
<text x="153.7" y="198.3">Window watchdog (U13)</text>
<text x="268" y="198.3">SAFE_3V3 supply (U16)</text>
<text x="17.8" y="245.3">PROG (all poles ON): SWD and NRST connect to the host,</text>
<text x="269.2" y="242.8">U16 EN floats (internal pull-up): always on.</text>
<text x="269.2" y="244.8">R25 holds SAFE_3V3 near 0 V when U16 is off.</text>
<text x="17.8" y="247.3">U13 is disabled and D12 clamps both permits.</text>
<text x="17.8" y="249.4">RUN (all poles OFF): the host is disconnected.</text>
<text x="17.8" y="251.4">RN11: 1 kΩ in series with each host line.</text>
<text x="226" y="256.7">C33 decouples U11 on sheet 3</text>
<text x="226" y="258.8">(Motor isolation and current</text>
<text x="226" y="260.8">limits). On the board it sits</text>
<text x="226" y="262.9">3 mm from U11, 5 mm from U13.</text>
<text x="154.9" y="265.6">SET1:SET0 = 1:0: closed window 0.8-1.2 ms,</text>
<text x="154.9" y="267.7">frame 102.4-153.6 ms, WDO LOW 22.5-27.5 ms.</text>
<text x="154.9" y="269.7">U12 services WDI every 50 ms. WD_EN = PROG_N</text>
<text x="154.9" y="271.8">(R37 pull-up): disabled only in PROG.</text>
</g>
<g font-size="1.3" fill="#006464">
<text x="174.5" y="58.1">PI_3V3</text>
<text x="58.4" y="68.3">RN9</text>
<text x="58.4" y="70.8">4x10k 1% 0.0625W</text>
<text x="191.2" y="68.3">C26</text>
<text x="191.2" y="70.8">100n 100V X7R</text>
<text x="158" y="76.8">R23</text>
<text x="172.7" y="77.8">U28</text>
<text x="336.8" y="75.9">SYS_5V</text>
<text x="391.5" y="73.4">SERVO_5V</text>
<text x="58.4" y="78.4">R47</text>
<text x="58.4" y="81">10k 1% 0.1W</text>
<text x="58.4" y="83.5">R45</text>
<text x="154.2" y="79.3">1k 1% 0.1W</text>
<text x="185.9" y="81">GND</text>
<text x="290" y="83.5">SAFE_3V3</text>
<text x="338.6" y="83.5">C28</text>
<text x="364" y="83.5">C32</text>
<text x="380.7" y="83.5">R26</text>
<text x="58.4" y="86.1">22k 1% 0.1W</text>
<text x="173.2" y="87.3">1Y</text>
<text x="178.8" y="85.6" transform="rotate(-90 178.8 85.6)">VCC</text>
<text x="179.8" y="87.3">1A</text>
<text x="226.9" y="89.2">4x10k 1% 0.0625W</text>
<text x="234.2" y="86.7">RN8</text>
<text x="338.6" y="86.1">100n 100V X7R</text>
<text x="364" y="86.1">10u 25V X7R</text>
<text x="380.7" y="86.1">1k 1% 0.1W</text>
<text x="53.8" y="91.1">GND</text>
<text x="173.2" y="92.4">2Y</text>
<text x="179.8" y="92.4">2A</text>
<text x="305.5" y="93.7">C25</text>
<text x="46.2" y="101.3">SAFE_3V3</text>
<text x="160.7" y="99.4">74LVC2G17GV</text>
<text x="178.8" y="96" transform="rotate(-90 178.8 96)">GND</text>
<text x="289.5" y="98.1">U27</text>
<text x="305.5" y="96.2">100n 100V X7R</text>
<text x="333.2" y="96.2">GND</text>
<text x="335.3" y="100.7">U15</text>
<text x="376.4" y="96.2">GND</text>
<text x="112.8" y="104.5">RN6</text>
<text x="175.7" y="106.4">GND</text>
<text x="241.8" y="106.4">GND</text>
<text x="290" y="107.6">A</text>
<text x="295.6" y="106" transform="rotate(-90 295.6 106)">VCC</text>
<text x="300.2" y="106.4">GND</text>
<text x="335.8" y="105.1">IN</text>
<text x="351.2" y="105.1">OUT</text>
<text x="61.7" y="111.5">C22</text>
<text x="61.7" y="114">100n 100V X7R</text>
<text x="98.2" y="108.3">4x10k 1% 0.0625W</text>
<text x="290" y="110.2">B</text>
<text x="290" y="112.7">C</text>
<text x="297.9" y="110.2">Y</text>
<text x="335.8" y="110.2">EN</text>
<text x="346.4" y="113.8" transform="rotate(-90 346.4 113.8)">GND</text>
<text x="349.4" y="110.2">FAULT</text>
<text x="351.2" y="112.7">ILIM</text>
<text x="117.3" y="116.5">GND</text>
<text x="165.5" y="116.5">SAFE_3V3</text>
<text x="295.6" y="116.4" transform="rotate(-90 295.6 116.4)">GND</text>
<text x="295.9" y="119.7">74LVC1G11GV</text>
<text x="346.7" y="117.2">TPS2553DBVR-1</text>
<text x="370.6" y="119.1">R27</text>
<text x="44.4" y="121">U29</text>
<text x="56.4" y="124.2">GND</text>
<text x="156.2" y="121">U12</text>
<text x="225.8" y="124.2">R29</text>
<text x="343.4" y="124.2">GND</text>
<text x="370.6" y="121.6">52.3k 1% 0.1W</text>
<text x="44.9" y="128">A1</text>
<text x="44.9" y="130.5">A2</text>
<text x="51.8" y="130.1" transform="rotate(-90 51.8 130.1)">VCC</text>
<text x="54.1" y="130.5">Y2</text>
<text x="54.1" y="128">Y1</text>
<text x="106.9" y="131.8">10k 1% 0.1W</text>
<text x="115.7" y="129.2">R49</text>
<text x="156.7" y="128">PA0</text>
<text x="156.7" y="130.5">PA1</text>
<text x="179.8" y="128">PA4</text>
<text x="179.8" y="130.5">PA5</text>
<text x="225.8" y="126.7">1k 1% 0.1W</text>
<text x="290" y="129.2">SAFE_3V3</text>
<text x="292.6" y="126.7">GND</text>
<text x="366.2" y="131.8">GND</text>
<text x="44.9" y="133">A3</text>
<text x="44.9" y="135.6">A4</text>
<text x="54.1" y="135.6">Y4</text>
<text x="54.1" y="133">Y3</text>
<text x="156.7" y="133">PA2</text>
<text x="156.7" y="135.6">PA3</text>
<text x="171.1" y="136.1" transform="rotate(-90 171.1 136.1)">VDD/VDDA</text>
<text x="178.6" y="135.6">PA11</text>
<text x="179.8" y="133">PA7</text>
<text x="250.4" y="134.9">BAT54C</text>
<text x="252" y="132.4">D12</text>
<text x="44.9" y="138.1">A5</text>
<text x="44.9" y="140.7">A6</text>
<text x="44.9" y="143.2">A7</text>
<text x="54.1" y="143.2">Y7</text>
<text x="54.1" y="140.7">Y6</text>
<text x="54.1" y="138.1">Y5</text>
<text x="156.7" y="138.1">PA6</text>
<text x="156.7" y="140.7">PA8</text>
<text x="171.4" y="143.2">PA13/SWDIO</text>
<text x="178.6" y="138.1">PA12</text>
<text x="220.7" y="141.9">R28</text>
<text x="289.5" y="143.8">U14</text>
<text x="305.5" y="139.4">C24</text>
<text x="305.5" y="141.9">100n 100V X7R</text>
<text x="44.9" y="145.7">A8</text>
<text x="54.1" y="145.7">Y8</text>
<text x="106.9" y="149.6">10k 1% 0.1W</text>
<text x="115.7" y="147">R48</text>
<text x="156.7" y="148.3">PB7</text>
<text x="156.7" y="145.7">PB6</text>
<text x="171.1" y="145.7">PA14/SWCLK</text>
<text x="173.7" y="148.3">PF2/NRST</text>
<text x="220.7" y="144.5">1k 1% 0.1W</text>
<text x="44.9" y="150.8">OE1</text>
<text x="44.9" y="153.4">OE2</text>
<text x="51.8" y="153.2" transform="rotate(-90 51.8 153.2)">GND</text>
<text x="156.7" y="153.4">PC14</text>
<text x="156.7" y="155.9">PC15</text>
<text x="171.1" y="155.7" transform="rotate(-90 171.1 155.7)">VSS</text>
<text x="190.9" y="154.6">SAFE_3V3</text>
<text x="290" y="153.4">A</text>
<text x="290" y="155.9">B</text>
<text x="295.6" y="151.7" transform="rotate(-90 295.6 151.7)">VCC</text>
<text x="297.9" y="155.9">Y</text>
<text x="300.2" y="152.1">GND</text>
<text x="36" y="159.7">GND</text>
<text x="52.1" y="156.5">SN74LVC541APWR</text>
<text x="171.4" y="159.1">STM32C011F4P6</text>
<text x="290" y="158.4">C</text>
<text x="48.7" y="164.8">GND</text>
<text x="168.1" y="167.3">GND</text>
<text x="197.9" y="164.8">R30</text>
<text x="197.9" y="167.3">47k 1% 0.1W</text>
<text x="295.6" y="162.1" transform="rotate(-90 295.6 162.1)">GND</text>
<text x="295.9" y="165.4">74LVC1G11GV</text>
<text x="292.6" y="172.4">GND</text>
<text x="172" y="176.6">1k 1% 0.1W</text>
<text x="175.8" y="174.1">R31</text>
<text x="206.5" y="175">C29</text>
<text x="206.5" y="177.5">1n 50V C0G</text>
<text x="239.2" y="177.5">4x10k 1% 0.0625W</text>
<text x="252.6" y="175">RN10</text>
<text x="259.6" y="177.5">GND</text>
<text x="201.1" y="187.7">GND</text>
<text x="185.9" y="208">SAFE_3V3</text>
<text x="94" y="212.4">SW5</text>
<text x="281" y="213.1">SYS_5V</text>
<text x="312.4" y="212.4">U16</text>
<text x="376.4" y="213.1">SAFE_3V3</text>
<text x="132.5" y="218.1">SAFE_3V3</text>
<text x="201.4" y="218.1">C23</text>
<text x="201.4" y="220.7">100n 100V X7R</text>
<text x="292.8" y="220.7">C30</text>
<text x="312.9" y="216.9">IN</text>
<text x="312.9" y="221.9">EN</text>
<text x="323.3" y="216.9">OUT</text>
<text x="324.3" y="221.9">NC</text>
<text x="343.6" y="220.7">C31</text>
<text x="363" y="220.7">R25</text>
<text x="180.3" y="227.7">U13</text>
<text x="292.8" y="223.2">4.7u 50V X7R</text>
<text x="321" y="223" transform="rotate(-90 321 223)">GND</text>
<text x="321.3" y="226.4">TPS70933DBVT</text>
<text x="343.6" y="223.2">4.7u 50V X7R</text>
<text x="363" y="223.2">470R 1% 0.1W</text>
<text x="52.1" y="230.8">RN11</text>
<text x="52.1" y="233.4">4x1k 1% 0.0625W</text>
<text x="94" y="228.9">DIP switch 4-pos</text>
<text x="114.8" y="230.8">GND</text>
<text x="121.5" y="230.8">2.2k 1% 0.1W</text>
<text x="130.9" y="228.3">R37</text>
<text x="196.1" y="230.8">GND</text>
<text x="229" y="230.8">SAFE_3V3</text>
<text x="287.5" y="233.4">GND</text>
<text x="318" y="233.4">GND</text>
<text x="338.3" y="233.4">GND</text>
<text x="358.6" y="233.4">GND</text>
<text x="180.8" y="234.6">WDI</text>
<text x="180.8" y="237.2">WD_EN</text>
<text x="191.5" y="235.5" transform="rotate(-90 191.5 235.5)">VDD</text>
<text x="195.9" y="234.6">WDO</text>
<text x="162.2" y="241">SAFE_3V3</text>
<text x="180.8" y="242.3">MR</text>
<text x="237" y="241">C33</text>
<text x="237" y="243.5">100n 100V X7R</text>
<text x="170.7" y="251.2">GND</text>
<text x="180.8" y="247.3">SET0</text>
<text x="180.8" y="249.9">SET1</text>
<text x="191.5" y="251" transform="rotate(-90 191.5 251)">GND</text>
<text x="157.1" y="253.7">SAFE_3V3</text>
<text x="191.8" y="254.3">TPS3436CABFDDDFRQ1</text>
<text x="231.6" y="253.7">GND</text>
<text x="188.4" y="261.3">GND</text>
</g>
<g font-size="1.3" fill="#a90000">
<text x="43.7" y="65.9">1</text>
<text x="51.3" y="65.9">5</text>
<text x="43.7" y="68.4">2</text>
<text x="43.7" y="71">3</text>
<text x="51.3" y="68.4">6</text>
<text x="51.3" y="71">7</text>
<text x="43.7" y="73.5">4</text>
<text x="51.3" y="73.5">8</text>
<text x="177.7" y="80.7" transform="rotate(-90 177.7 80.7)">5</text>
<text x="170.7" y="86.2">6</text>
<text x="183.4" y="86.2">1</text>
<text x="170.7" y="91.3">4</text>
<text x="183.4" y="91.3">3</text>
<text x="231.7" y="93.8">3</text>
<text x="231.7" y="91.3">4</text>
<text x="239.3" y="93.8">7</text>
<text x="239.3" y="91.3">8</text>
<text x="122.5" y="101.5">5</text>
<text x="130.1" y="101.5">1</text>
<text x="177.7" y="98.5" transform="rotate(-90 177.7 98.5)">2</text>
<text x="231.7" y="98.9">1</text>
<text x="231.7" y="96.4">2</text>
<text x="239.3" y="98.9">5</text>
<text x="239.3" y="96.4">6</text>
<text x="294.5" y="101.1" transform="rotate(-90 294.5 101.1)">5</text>
<text x="122.5" y="104">6</text>
<text x="122.5" y="106.5">7</text>
<text x="130.1" y="104">2</text>
<text x="130.1" y="106.5">3</text>
<text x="287.6" y="106.5">1</text>
<text x="333.3" y="104">1</text>
<text x="356.1" y="104">6</text>
<text x="122.5" y="109.1">8</text>
<text x="130.1" y="109.1">4</text>
<text x="287.6" y="109.1">3</text>
<text x="287.6" y="111.6">6</text>
<text x="300.3" y="109.1">4</text>
<text x="333.3" y="109.1">3</text>
<text x="356.1" y="109.1">4</text>
<text x="356.1" y="111.6">5</text>
<text x="294.5" y="118.8" transform="rotate(-90 294.5 118.8)">2</text>
<text x="345.3" y="116.3" transform="rotate(-90 345.3 116.3)">2</text>
<text x="50.7" y="125.2" transform="rotate(-90 50.7 125.2)">20</text>
<text x="170" y="124.6" transform="rotate(-90 170 124.6)">4</text>
<text x="41.8" y="126.9">2</text>
<text x="41.8" y="129.4">3</text>
<text x="41.8" y="131.9">4</text>
<text x="57.7" y="131.9">16</text>
<text x="57.7" y="129.4">17</text>
<text x="57.7" y="126.9">18</text>
<text x="153.6" y="126.9">7</text>
<text x="153.6" y="129.4">8</text>
<text x="153.6" y="131.9">9</text>
<text x="184.7" y="126.9">11</text>
<text x="184.7" y="129.4">12</text>
<text x="184.7" y="131.9">14</text>
<text x="41.8" y="134.5">5</text>
<text x="41.8" y="137">6</text>
<text x="57.7" y="137">14</text>
<text x="57.7" y="134.5">15</text>
<text x="153" y="134.5">10</text>
<text x="153" y="137">13</text>
<text x="184.7" y="134.5">16</text>
<text x="184.7" y="137">17</text>
<text x="246.9" y="137">1</text>
<text x="259.6" y="137">2</text>
<text x="41.8" y="139.6">7</text>
<text x="41.8" y="142.1">8</text>
<text x="57.7" y="142.1">12</text>
<text x="57.7" y="139.6">13</text>
<text x="153" y="139.6">15</text>
<text x="184.7" y="142.1">18</text>
<text x="253.9" y="141.7" transform="rotate(-90 253.9 141.7)">3</text>
<text x="41.8" y="149.7">1</text>
<text x="41.8" y="144.6">9</text>
<text x="57.7" y="144.6">11</text>
<text x="153" y="144.6">20</text>
<text x="153.6" y="147.2">1</text>
<text x="184.7" y="144.6">19</text>
<text x="185.3" y="147.2">6</text>
<text x="294.5" y="146.8" transform="rotate(-90 294.5 146.8)">5</text>
<text x="41.2" y="152.3">19</text>
<text x="153.6" y="152.3">2</text>
<text x="153.6" y="154.8">3</text>
<text x="287.6" y="152.3">1</text>
<text x="287.6" y="154.8">3</text>
<text x="300.3" y="154.8">4</text>
<text x="50.7" y="156.9" transform="rotate(-90 50.7 156.9)">10</text>
<text x="170" y="158.8" transform="rotate(-90 170 158.8)">5</text>
<text x="287.6" y="157.3">6</text>
<text x="249.5" y="167.5">2</text>
<text x="249.5" y="165">3</text>
<text x="249.5" y="162.4">4</text>
<text x="257.1" y="167.5">6</text>
<text x="257.1" y="165">7</text>
<text x="257.1" y="162.4">8</text>
<text x="294.5" y="164.6" transform="rotate(-90 294.5 164.6)">2</text>
<text x="249.5" y="170">1</text>
<text x="257.1" y="170">5</text>
<text x="51.3" y="215.8">1</text>
<text x="59" y="215.8">5</text>
<text x="92" y="215.8">1</text>
<text x="104.7" y="215.8">8</text>
<text x="310.4" y="215.8">1</text>
<text x="328.2" y="215.8">5</text>
<text x="51.3" y="218.3">2</text>
<text x="51.3" y="220.8">3</text>
<text x="59" y="218.3">6</text>
<text x="59" y="220.8">7</text>
<text x="92" y="218.3">2</text>
<text x="92" y="220.8">3</text>
<text x="104.7" y="220.8">6</text>
<text x="104.7" y="218.3">7</text>
<text x="310.4" y="220.8">3</text>
<text x="328.2" y="220.8">4</text>
<text x="51.3" y="223.4">4</text>
<text x="59" y="223.4">8</text>
<text x="92" y="223.4">4</text>
<text x="104.7" y="223.4">5</text>
<text x="319.9" y="225.5" transform="rotate(-90 319.9 225.5)">2</text>
<text x="178.3" y="233.5">3</text>
<text x="190.4" y="230.6" transform="rotate(-90 190.4 230.6)">8</text>
<text x="201.2" y="233.5">7</text>
<text x="178.3" y="236.1">6</text>
<text x="178.3" y="241.2">2</text>
<text x="178.3" y="246.2">1</text>
<text x="178.3" y="248.8">5</text>
<text x="190.4" y="253.5" transform="rotate(-90 190.4 253.5)">4</text>
</g>
</svg>
